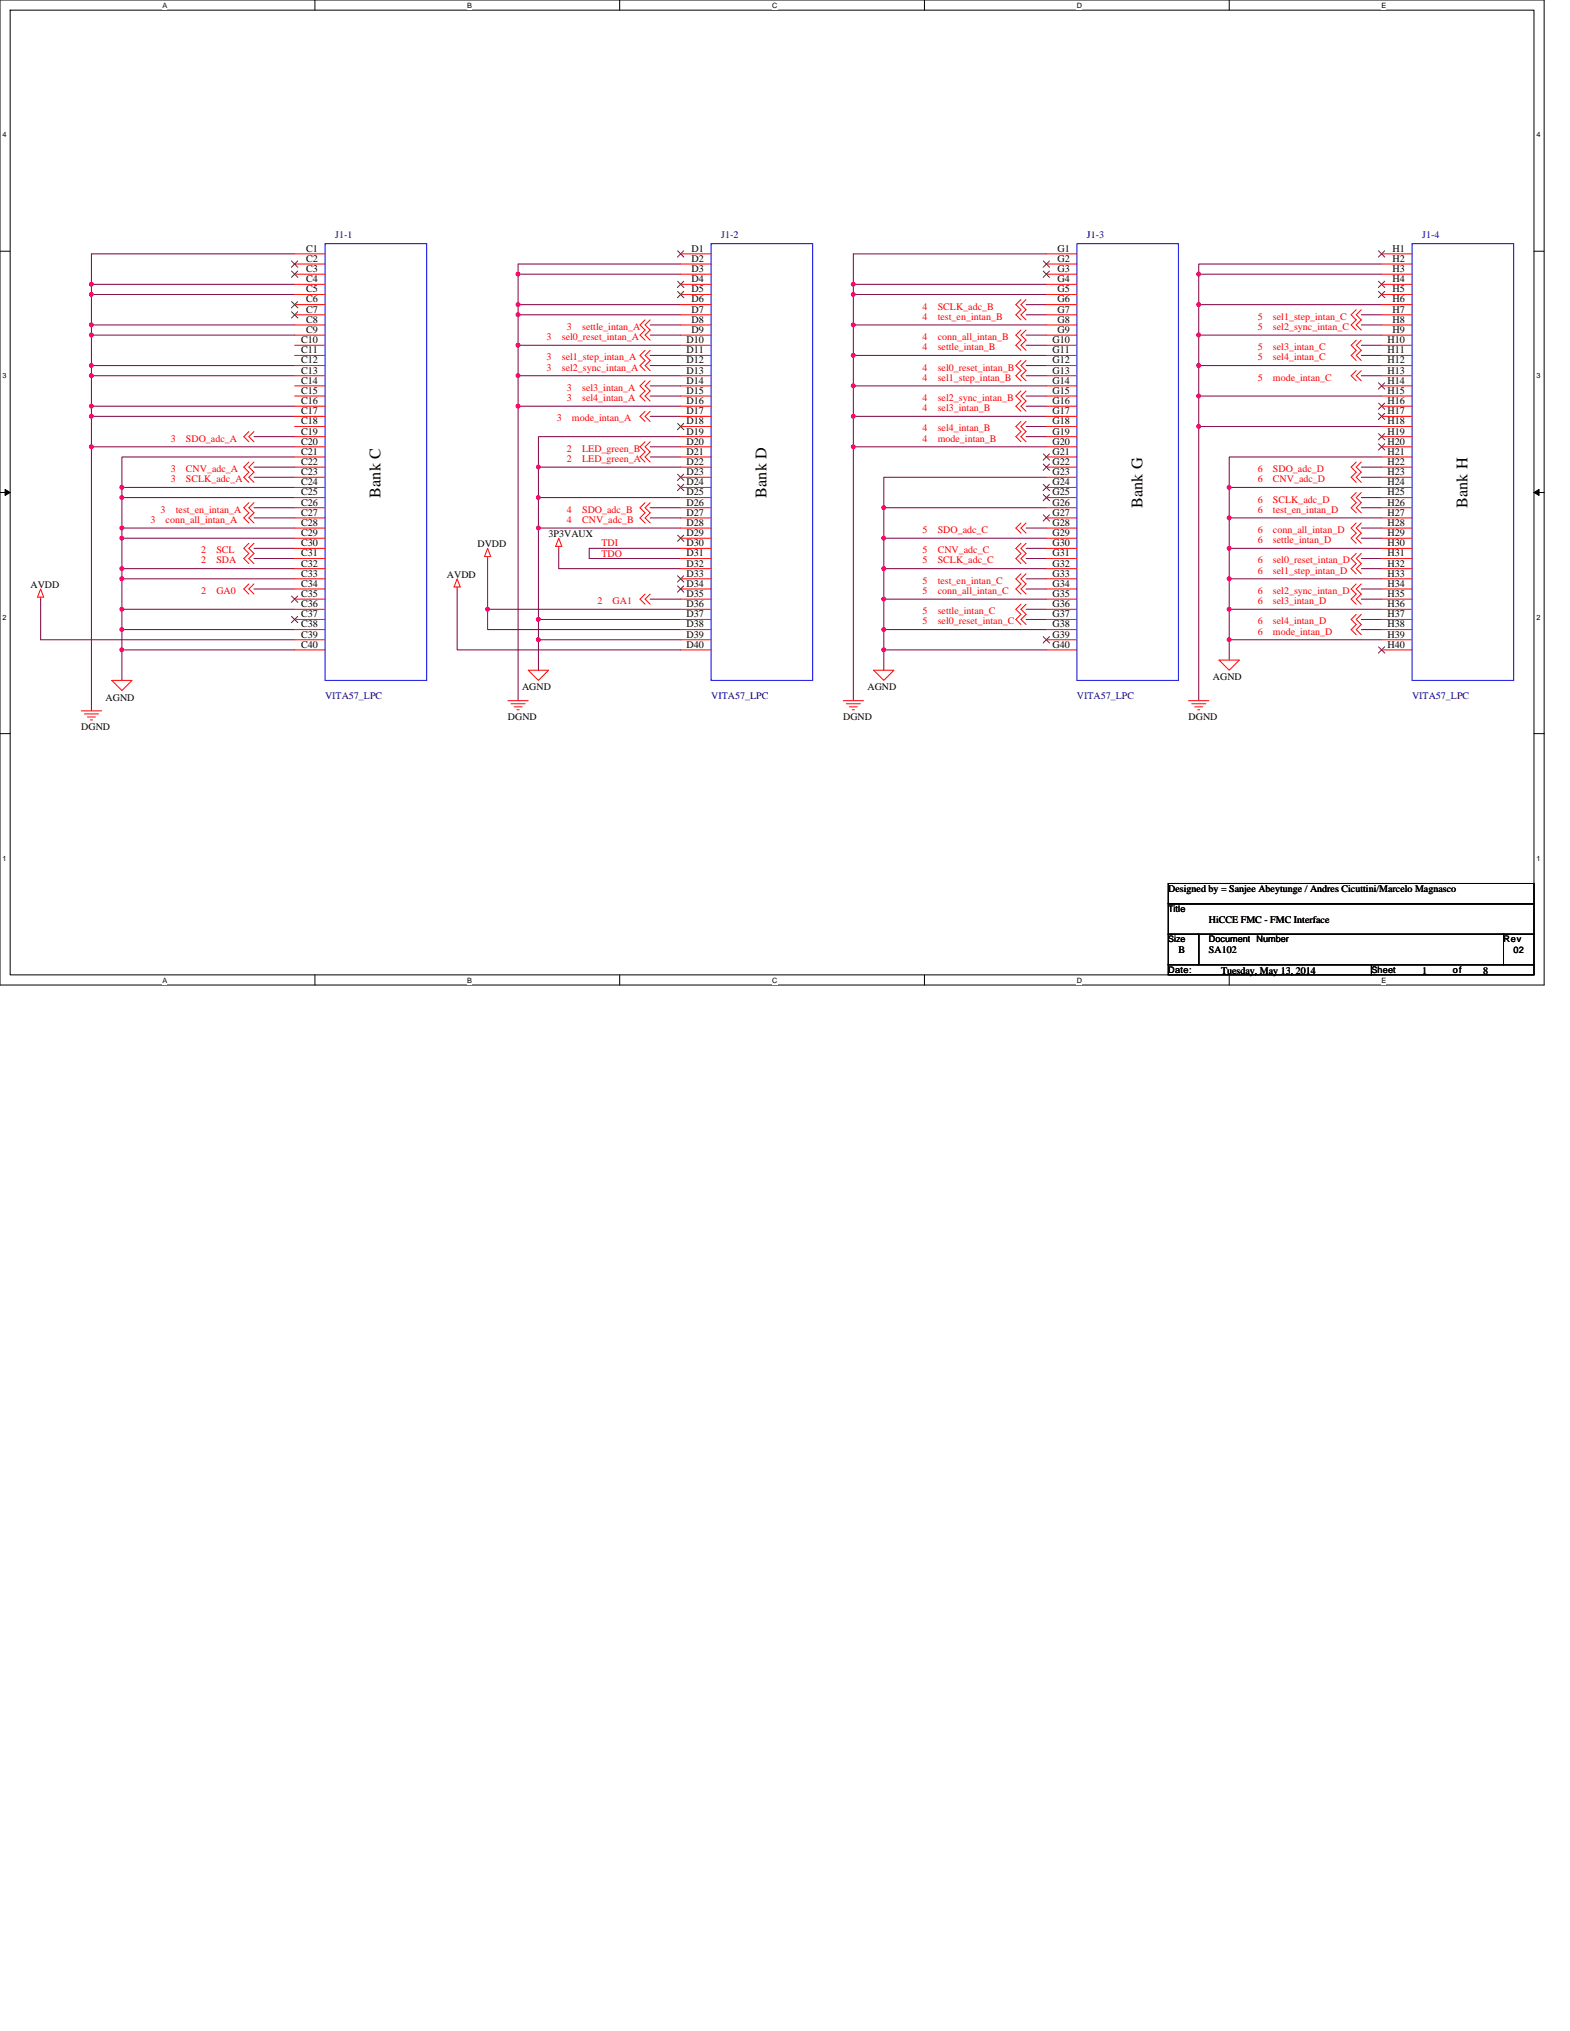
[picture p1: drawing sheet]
<svg xmlns="http://www.w3.org/2000/svg" width="216mm" height="279mm" viewBox="0 0 216 279" stroke-linecap="round" stroke-linejoin="round" font-family="sans-serif">
<path d="M0 0h212.3v135.5h-212.3zM1.4 1.4h209.5v132.7h-209.5z" fill="none" stroke="#000" stroke-width=".14"/>
<g fill="#fff">
<path d="M22.4 .1h.6v1.2h-.6z"/>
<path d="M22.4 134.3h.6v1.1h-.6z"/>
</g>
<path d="M43.3 0v1.4M43.3 134.1v1.4" fill="none" stroke="#000" stroke-width=".14"/>
<g fill="#fff">
<path d="M64.3 .1h.6v1.2h-.6z"/>
<path d="M64.3 134.3h.6v1.1h-.6z"/>
</g>
<path d="M85.2 0v1.4M85.2 134.1v1.4" fill="none" stroke="#000" stroke-width=".14"/>
<g fill="#fff">
<path d="M106.2 .1h.7v1.2h-.7z"/>
<path d="M106.2 134.3h.7v1.1h-.7z"/>
</g>
<path d="M127.1 0v1.4M127.1 134.1v1.4" fill="none" stroke="#000" stroke-width=".14"/>
<g fill="#fff">
<path d="M148.1 .1h.7v1.2h-.7z"/>
<path d="M148.1 134.3h.7v1.1h-.7z"/>
</g>
<path d="M169 0v1.4M169 134.1v1.4" fill="none" stroke="#000" stroke-width=".14"/>
<g fill="#fff">
<path d="M190 .1h.6v1.2h-.6z"/>
<path d="M190 134.3h.6v1.1h-.6z"/>
<path d="M.4 18h.5v1.1h-.5z"/>
<path d="M211.3 18h.6v1.1h-.6z"/>
<path d="M.4 51.1h.5v1.2h-.5z"/>
<path d="M211.3 51.1h.6v1.2h-.6z"/>
</g>
<path d="M0 34.6h1.4M210.9 34.6h1.4" fill="none" stroke="#000" stroke-width=".14"/>
<g fill="#fff">
<path d="M.4 84.3h.5v1.1h-.5z"/>
<path d="M211.3 84.3h.6v1.1h-.6z"/>
</g>
<path d="M0 67.8h1.4M210.9 67.8h1.4" fill="none" stroke="#000" stroke-width=".14"/>
<path d="M.7 67.3l.7 .5-.7 .4zM210.9 67.8l.7-.5v.9z" fill="#000" stroke="#000" stroke-width=".14"/>
<g fill="#fff">
<path d="M.4 117.5h.5v1.1h-.5z"/>
<path d="M211.3 117.5h.6v1.1h-.6z"/>
</g>
<path d="M0 100.9h1.4M210.9 100.9h1.4M160.7 132.7h27.9v1.4h-27.9zM160.7 128.5h4.1v4.2h-4.1zM160.7 121.5h50.2v2.8h-50.2zM160.7 124.3h50.2v4.2h-50.2zM164.8 128.5h42v4.2h-42zM188.6 132.7h22.3v1.4h-22.3zM206.8 128.5h4.1v4.2h-4.1z" fill="none" stroke="#000" stroke-width=".14"/>
<g fill="none" stroke="#800040" stroke-width=".14">
<path d="M12.6 39.1v1.4M12.6 39.1h27.9M40.5 34.9h-27.9v4.2M71.2 37.7h22.4M71.2 37.7v4.2M93.6 36.3h-22.4v1.4M117.3 39.1h26.6M117.3 39.1v1.4M143.9 34.9h-26.6v4.2M164.8 37.7h25.2M164.8 37.7v4.2M190 36.3h-25.2v1.4"/>
<path d="M12.6 57.3v4.2M12.6 55.9v1.4M12.6 51.7v4.2M12.6 50.3v1.4M12.6 46.1v4.2M12.6 44.7v1.4M12.6 40.5v4.2M12.6 57.3h27.9M12.6 55.9h27.9M12.6 51.7h27.9M12.6 50.3h27.9M12.6 46.1h27.9"/>
<path d="M12.6 44.7h27.9M12.6 40.5h27.9M71.2 41.9h22.4M71.2 43.3h22.4M71.2 47.5h22.4M71.2 51.7h22.4M71.2 55.9h22.4M71.2 41.9v1.4M71.2 43.3v4.2M71.2 47.5v4.2M71.2 51.7v4.2M71.2 55.9v40.5"/>
<path d="M89.4 57.3h4.2M89.4 54.5h4.2M89.4 53.1h4.2M89.4 50.3h4.2M89.4 48.9h4.2M89.4 46.1h4.2M89.4 44.7h4.2M117.3 40.5h26.6M117.3 44.7h26.6M117.3 48.9h26.6M117.3 53.1h26.6M117.3 57.3h26.6"/>
<path d="M117.3 57.3v4.2h26.6M117.3 40.5v4.2M117.3 44.7v4.2M117.3 48.9v4.2M117.3 53.1v4.2M141.1 41.9h2.8M141.1 43.3h2.8M141.1 46.1h2.8M141.1 47.5h2.8M141.1 50.3h2.8M141.1 51.7h2.8M141.1 54.5h2.8"/>
<path d="M141.1 55.9h2.8M141.1 58.7h2.8M164.8 41.9h25.2M164.8 46.1v4.2M164.8 46.1h25.2M164.8 50.3h25.2M164.8 50.3v4.2M164.8 54.5h25.2M164.8 58.7h25.2M164.8 58.7v37.7M164.8 54.5v4.2M164.8 41.9v4.2"/>
<path d="M187.2 43.3h2.8M187.2 44.7h2.8M187.2 47.5h2.8M187.2 48.9h2.8M187.2 51.7h2.8M12.6 61.5v36.3M12.6 61.5h27.9M16.8 67.1h23.7M16.8 74h23.7M16.8 78.2h23.7M16.8 79.6h23.7M16.8 67.1v1.4"/>
<path d="M16.8 74v4.2M16.8 78.2v1.4M16.8 79.6v4.2M34.9 60.1h5.6M34.9 64.3h5.6M34.9 65.7h5.6M34.9 75.4h5.6M34.9 76.8h5.6M34.9 71.2h5.6M34.9 69.8h5.6M40.5 62.9h-23.7v4.2M40.5 68.5h-23.7v4.1"/>
<path d="M40.5 72.6h-23.7v1.4M67.1 76.8v7h26.5M74 64.3v4.2M74 64.3h19.6M76.8 75.4v2.8h16.8M89.4 71.2h4.2M89.4 69.8h4.2M89.4 62.9h4.2M89.4 61.5h4.2M93.6 75.4h-12.6v1.4h12.6M93.6 60.1h-19.6v4.2M93.6 68.5h-19.6v4.1"/>
<path d="M93.6 72.6h-19.6v12.6M117.3 61.5v34.9M121.5 74v4.2M121.5 78.2v4.2M121.5 74h22.4M121.5 78.2h22.4M141.1 60.1h2.8M141.1 72.6h2.8M141.1 75.4h2.8M141.1 76.8h2.8M141.1 79.6h2.8M143.9 65.7h-22.4v4.1"/>
<path d="M143.9 69.8h-22.4v4.2M169 75.4h21M169 79.6h21M169 75.4v4.2M169 79.6v4.2M187.2 64.3h2.8M187.2 65.7h2.8M187.2 68.5h2.8M187.2 69.9h2.8M187.2 72.6h2.8M187.2 74h2.8M187.2 76.8h2.8"/>
<path d="M187.2 78.2h2.8M190 62.9h-21v4.2M190 67.1h-21v4.1M190 71.2h-21v4.2M5.6 82.4v5.6h34.9M16.8 83.8h23.7M16.8 89.4h23.7M16.8 83.8v2.8M16.8 89.4v4.2M34.9 81h5.6M40.5 86.6h-23.7v2.8M62.9 81v8.4h30.7"/>
<path d="M67.1 83.8v2.8h26.5M74 88v4.2M74 85.2v2.8M74 88h19.6M74 85.2h19.6M89.4 82.4h4.2M121.5 89.4v2.8M121.5 89.4h22.4M141.1 81h2.8M141.1 83.8h2.8M141.1 85.2h2.8M143.9 82.4h-22.4v4.2"/>
<path d="M143.9 86.6h-22.4v2.8M187.2 81h2.8M187.2 82.4h2.8M187.2 85.2h2.8M187.2 86.6h2.8M190 83.8h-21v4.2M190 88h-21v2.8"/>
</g>
<g fill="#f0f" stroke="#f0f" stroke-width=".14">
<circle cx="12.6" cy="61.5" r=".27"/>
<circle cx="12.6" cy="57.3" r=".27"/>
<circle cx="12.6" cy="55.9" r=".27"/>
<circle cx="12.6" cy="51.7" r=".27"/>
<circle cx="12.6" cy="50.3" r=".27"/>
<circle cx="12.6" cy="46.1" r=".27"/>
<circle cx="12.6" cy="44.7" r=".27"/>
<circle cx="12.6" cy="40.5" r=".27"/>
<circle cx="12.6" cy="39.1" r=".27"/>
<circle cx="71.2" cy="37.7" r=".27"/>
<circle cx="71.2" cy="41.9" r=".27"/>
<circle cx="71.2" cy="43.3" r=".27"/>
<circle cx="71.2" cy="47.5" r=".27"/>
<circle cx="71.2" cy="51.7" r=".27"/>
<circle cx="67" cy="83.8" r=".27"/>
<circle cx="117.3" cy="39.1" r=".27"/>
<circle cx="117.3" cy="61.5" r=".27"/>
<circle cx="117.3" cy="40.5" r=".27"/>
<circle cx="117.3" cy="44.7" r=".27"/>
<circle cx="117.3" cy="48.9" r=".27"/>
<circle cx="117.3" cy="53.1" r=".27"/>
<circle cx="117.3" cy="57.3" r=".27"/>
<circle cx="164.8" cy="37.7" r=".27"/>
<circle cx="164.8" cy="41.9" r=".27"/>
<circle cx="164.8" cy="46.1" r=".27"/>
<circle cx="164.8" cy="54.5" r=".27"/>
<circle cx="164.8" cy="50.3" r=".27"/>
<circle cx="164.8" cy="58.7" r=".27"/>
<circle cx="16.8" cy="67" r=".27"/>
<circle cx="16.8" cy="68.4" r=".27"/>
<circle cx="16.8" cy="72.6" r=".27"/>
<circle cx="16.8" cy="74" r=".27"/>
<circle cx="16.8" cy="78.2" r=".27"/>
<circle cx="16.8" cy="79.6" r=".27"/>
<circle cx="16.8" cy="83.8" r=".27"/>
<circle cx="16.8" cy="86.6" r=".27"/>
<circle cx="16.8" cy="89.4" r=".27"/>
<circle cx="74" cy="64.2" r=".27"/>
<circle cx="74" cy="68.4" r=".27"/>
<circle cx="74" cy="72.6" r=".27"/>
<circle cx="71.2" cy="55.9" r=".27"/>
<circle cx="74" cy="88" r=".27"/>
<circle cx="74" cy="85.2" r=".27"/>
<circle cx="121.5" cy="69.8" r=".27"/>
<circle cx="121.5" cy="74" r=".27"/>
<circle cx="121.5" cy="78.2" r=".27"/>
<circle cx="121.5" cy="82.4" r=".27"/>
<circle cx="121.5" cy="86.6" r=".27"/>
<circle cx="121.5" cy="89.4" r=".27"/>
<circle cx="169" cy="67" r=".27"/>
<circle cx="169" cy="71.2" r=".27"/>
<circle cx="169" cy="75.4" r=".27"/>
<circle cx="169" cy="79.6" r=".27"/>
<circle cx="169" cy="83.8" r=".27"/>
<circle cx="169" cy="88" r=".27"/>
</g>
<g fill="none" stroke="#f00" stroke-width=".14">
<path d="M40.5 34.9h4.2M40.5 36.3h4.2M40.5 37.7h4.2M40.5 39.1h4.2M93.6 34.9h4.2M93.6 36.3h4.2M93.6 37.7h4.2M93.6 39.1h4.2M143.9 34.9h4.2M143.9 36.3h4.2M143.9 37.7h4.2M143.9 39.1h4.2"/>
<path d="M190 34.9h4.2M190 36.3h4.2M190 37.7h4.2M190 39.1h4.2M34.2 59.4l-.7 .7 .7 .7M34.9 59.4l-.7 .7 .7 .7M40.5 40.5h4.2M40.5 41.9h4.2M40.5 43.3h4.2M40.5 44.7h4.2M40.5 46.1h4.2M40.5 47.5h4.2"/>
<path d="M40.5 48.9h4.2M40.5 50.3h4.2M40.5 51.7h4.2M40.5 53.1h4.2M40.5 54.5h4.2M40.5 55.9h4.2M40.5 57.3h4.2M40.5 58.7h4.2M88.7 56.6l-.7 .7 .7 .7M88.7 52.4l-.7 .7 .7 .7-.7 .7 .7 .7M88.7 48.2l-.7 .7 .7 .7-.7 .7 .7 .7M88.7 44l-.7 .7 .7 .7-.7 .7 .7 .7"/>
<path d="M89.4 56.6l-.7 .7 .7 .7M89.4 52.4l-.7 .7 .7 .7-.7 .7 .7 .7M89.4 48.2l-.7 .7 .7 .7-.7 .7 .7 .7M89.4 44l-.7 .7 .7 .7-.7 .7 .7 .7M93.6 40.5h4.2M93.6 41.9h4.2M93.6 43.3h4.2M93.6 44.7h4.2M93.6 46.1h4.2M93.6 47.5h4.2M93.6 48.9h4.2M93.6 50.3h4.2"/>
<path d="M93.6 51.7h4.2M93.6 53.1h4.2M93.6 54.5h4.2M93.6 55.9h4.2M93.6 57.3h4.2M93.6 58.7h4.2M140.4 41.2l-.7 .7 .7 .7-.7 .7 .7 .7M140.4 45.4l-.7 .7 .7 .7-.7 .7 .7 .7M140.4 49.6l-.7 .7 .7 .7-.7 .7 .7 .7M140.4 53.8l-.7 .7 .7 .7-.7 .7 .7 .7M140.4 58l-.7 .7 .7 .7-.7 .7 .7 .7M141.1 41.2l-.7 .7 .7 .7-.7 .7 .7 .7"/>
<path d="M141.1 45.4l-.7 .7 .7 .7-.7 .7 .7 .7M141.1 49.6l-.7 .7 .7 .7-.7 .7 .7 .7M141.1 53.8l-.7 .7 .7 .7-.7 .7 .7 .7M141.1 58l-.7 .7 .7 .7-.7 .7 .7 .7M143.9 40.5h4.2M143.9 41.9h4.2M143.9 43.3h4.2M143.9 44.7h4.2M143.9 46.1h4.2M143.9 47.5h4.2M143.9 48.9h4.2M143.9 50.3h4.2"/>
<path d="M143.9 51.7h4.2M143.9 53.1h4.2M143.9 54.5h4.2M143.9 55.9h4.2M143.9 57.3h4.2M143.9 58.7h4.2M186.5 42.6l-.7 .7 .7 .7-.7 .7 .7 .7M186.5 46.8l-.7 .7 .7 .7-.7 .7 .7 .7M186.5 51l-.7 .7 .7 .7M187.2 42.6l-.7 .7 .7 .7-.7 .7 .7 .7M187.2 46.8l-.7 .7 .7 .7-.7 .7 .7 .7M187.2 51l-.7 .7 .7 .7"/>
<path d="M190 40.5h4.2M190 41.9h4.2M190 43.3h4.2M190 44.7h4.2M190 46.1h4.2M190 47.5h4.2M190 48.9h4.2M190 50.3h4.2M190 51.7h4.2M190 53.1h4.2M190 54.5h4.2M190 55.9h4.2"/>
<path d="M190 57.3h4.2M190 58.7h4.2M34.2 63.6l-.7 .7 .7 .7-.7 .7 .7 .7M34.2 74.7l-.7 .7 .7 .7-.7 .7 .7 .7M34.2 69.2l-.7 .6 .7 .7-.7 .7 .7 .7M34.9 63.6l-.7 .7 .7 .7-.7 .7 .7 .7M34.9 74.7l-.7 .7 .7 .7-.7 .7 .7 .7M34.9 69.2l-.7 .6 .7 .7-.7 .7 .7 .7M40.5 60.1h4.2M40.5 61.5h4.2M40.5 62.9h4.2M40.5 64.3h4.2"/>
<path d="M40.5 65.7h4.2M40.5 67.1h4.2M40.5 68.5h4.2M40.5 69.8h4.2M40.5 71.2h4.2M40.5 72.6h4.2M40.5 74h4.2M40.5 75.4h4.2M40.5 76.8h4.2M40.5 78.2h4.2M40.5 79.6h4.2M62.9 79.6l.4 1.2h-.9z"/>
<path d="M67.1 76.6v.2M67.1 75.4l.4 1.2h-.9zM76.8 75.2v.2M76.8 74l.5 1.2h-.9zM88.7 69.2l-.7 .6 .7 .7-.7 .7 .7 .7M88.7 60.8l-.7 .7 .7 .7-.7 .7 .7 .7M89.4 69.2l-.7 .6 .7 .7-.7 .7 .7 .7M89.4 60.8l-.7 .7 .7 .7-.7 .7 .7 .7M93.6 60.1h4.2M93.6 61.5h4.2M93.6 62.9h4.2M93.6 64.3h4.2"/>
<path d="M93.6 65.7h4.2M93.6 67.1h4.2M93.6 68.5h4.2M93.6 69.8h4.2M93.6 71.2h4.2M93.6 72.6h4.2M93.6 74h4.2M93.6 75.4h4.2M93.6 76.8h4.2M93.6 78.2h4.2M93.6 79.6h4.2M140.4 71.9l-.7 .7 .7 .7"/>
<path d="M140.4 74.7l-.7 .7 .7 .7-.7 .7 .7 .7M140.4 78.9l-.7 .7 .7 .7-.7 .7 .7 .7M141.1 71.9l-.7 .7 .7 .7M141.1 74.7l-.7 .7 .7 .7-.7 .7 .7 .7M141.1 78.9l-.7 .7 .7 .7-.7 .7 .7 .7M143.9 60.1h4.2M143.9 61.5h4.2M143.9 62.9h4.2M143.9 64.3h4.2M143.9 65.7h4.2M143.9 67.1h4.2M143.9 68.5h4.2"/>
<path d="M143.9 69.8h4.2M143.9 71.2h4.2M143.9 72.6h4.2M143.9 74h4.2M143.9 75.4h4.2M143.9 76.8h4.2M143.9 78.2h4.2M143.9 79.6h4.2M186.5 63.6l-.7 .7 .7 .7-.7 .7 .7 .7M186.5 67.8l-.7 .7 .7 .7-.7 .6 .7 .7M186.5 71.9l-.7 .7 .7 .7-.7 .7 .7 .7M186.5 76.1l-.7 .7 .7 .7-.7 .7 .7 .7"/>
<path d="M187.2 63.6l-.7 .7 .7 .7-.7 .7 .7 .7M187.2 67.8l-.7 .7 .7 .7-.7 .6 .7 .7M187.2 71.9l-.7 .7 .7 .7-.7 .7 .7 .7M187.2 76.1l-.7 .7 .7 .7-.7 .7 .7 .7M190 60.1h4.2M190 61.5h4.2M190 62.9h4.2M190 64.3h4.2M190 65.7h4.2M190 67.1h4.2M190 68.5h4.2M190 69.8h4.2"/>
<path d="M190 71.2h4.2M190 72.6h4.2M190 74h4.2M190 75.4h4.2M190 76.8h4.2M190 78.2h4.2M190 79.6h4.2M5.6 82.1v.3M5.6 81l.4 1.1h-.8zM11.2 97.8h2.8M11.6 98.2h1.9M12 98.6h1.1"/>
<path d="M12.4 99h.3M15.4 93.6h2.8l-1.4 1.4zM34.2 80.3l-.7 .7 .7 .7M34.9 80.3l-.7 .7 .7 .7M40.5 81h4.2M40.5 82.4h4.2M40.5 83.8h4.2M40.5 85.2h4.2M40.5 86.6h4.2M40.5 88h4.2M40.5 89.4h4.2M62.9 80.8v.2"/>
<path d="M69.8 96.4h2.8M70.3 96.8h1.9M70.7 97.2h1.1M71.1 97.6h.3M72.6 92.2h2.8l-1.4 1.4zM88.7 81.7l-.7 .7 .7 .7M89.4 81.7l-.7 .7 .7 .7M93.6 81h4.2M93.6 82.4h4.2M93.6 83.8h4.2M93.6 85.2h4.2M93.6 86.6h4.2"/>
<path d="M93.6 88h4.2M93.6 89.4h4.2M116 96.4h2.7M116.4 96.8h1.9M116.8 97.2h1.1M117.2 97.6h.3M120.1 92.2h2.8l-1.4 1.4zM140.4 83.1l-.7 .7 .7 .7-.7 .7 .7 .7M141.1 83.1l-.7 .7 .7 .7-.7 .7 .7 .7M143.9 81h4.2M143.9 82.4h4.2M143.9 83.8h4.2"/>
<path d="M143.9 85.2h4.2M143.9 86.6h4.2M143.9 88h4.2M143.9 89.4h4.2M163.4 96.4h2.8M163.9 96.8h1.9M164.3 97.2h1.1M164.7 97.6h.3M167.6 90.8h2.8l-1.4 1.4zM186.5 80.3l-.7 .7 .7 .7-.7 .7 .7 .7M186.5 84.5l-.7 .7 .7 .7-.7 .7 .7 .7M187.2 80.3l-.7 .7 .7 .7-.7 .7 .7 .7"/>
<path d="M187.2 84.5l-.7 .7 .7 .7-.7 .7 .7 .7M190 81h4.2M190 82.4h4.2M190 83.8h4.2M190 85.2h4.2M190 86.6h4.2M190 88h4.2M190 89.4h4.2"/>
</g>
<path d="M44.7 33.5h14v60.1h-14zM97.8 33.5h14v60.1h-14zM148.1 33.5h14v60.1h-14zM194.2 33.5h14v60.1h-14z" fill="none" stroke="#00f" stroke-width=".14"/>
<g fill="none" stroke="#804000" stroke-width=".14">
<path d="M40.1 35.9l.9 .9M40.1 37.3l.9 .9M40.9 35.9l-.8 .9M40.9 37.3l-.8 .9M93.2 34.5l.8 .9M93.2 38.7l.8 .9M94 34.5l-.8 .9M94 38.7l-.8 .9M143.5 35.9l.8 .9M143.5 37.3l.8 .9M144.3 35.9l-.9 .9M144.3 37.3l-.9 .9"/>
<path d="M189.6 34.5l.8 .9M189.6 38.7l.8 .9M190.4 34.5l-.9 .9M190.4 38.7l-.9 .9M40.1 41.5l.9 .9M40.1 42.9l.9 .9M40.9 41.5l-.8 .9M40.9 42.9l-.8 .9M93.2 40.1l.8 .9M93.2 58.3l.8 .8M94 40.1l-.8 .9M94 58.3l-.8 .8"/>
<path d="M189.6 40.1l.8 .9M189.6 52.7l.8 .8M189.6 55.5l.8 .8M189.6 56.9l.8 .8M189.6 59.6l.8 .9M190.4 40.1l-.9 .9M190.4 52.7l-.9 .8M190.4 55.5l-.9 .8M190.4 56.9l-.9 .8M190.4 59.6l-.9 .9M93.2 65.2l.8 .9M93.2 66.6l.8 .9"/>
<path d="M93.2 73.6l.8 .9M93.2 79.2l.8 .9M94 65.2l-.8 .9M94 66.6l-.8 .9M94 73.6l-.8 .9M94 79.2l-.8 .9M143.5 62.4l.8 .9M143.5 63.8l.8 .9M143.5 66.6l.8 .9M143.5 68l.8 .9M143.5 70.8l.8 .9M144.3 62.4l-.9 .9"/>
<path d="M144.3 63.8l-.9 .9M144.3 66.6l-.9 .9M144.3 68l-.9 .9M144.3 70.8l-.9 .9M189.6 61l.8 .9M190.4 61l-.9 .9M40.1 82l.9 .9M40.1 84.8l.9 .9M40.9 82l-.8 .9M40.9 84.8l-.8 .9M93.2 80.6l.8 .9M94 80.6l-.8 .9"/>
<path d="M143.5 87.6l.8 .9M144.3 87.6l-.9 .9M189.6 89l.8 .9M190.4 89l-.9 .9"/>
</g>
<g font-size="2.2">
<text x="52.3" y="68.5" transform="rotate(-90 52.3 68.5)">Bank C</text>
<text x="105.4" y="68.5" transform="rotate(-90 105.4 68.5)">Bank D</text>
<text x="157.1" y="69.9" transform="rotate(-90 157.1 69.9)">Bank G</text>
<text x="201.8" y="69.9" transform="rotate(-90 201.8 69.9)">Bank H</text>
</g>
<g font-size="1.4">
<text x="42.1" y="34.6">C1</text>
<text x="95.1" y="34.6">D1</text>
<text x="145.4" y="34.6">G1</text>
<text x="191.5" y="34.6">H1</text>
<text x="42.1" y="36">C2</text>
<text x="42.1" y="37.4">C3</text>
<text x="42.1" y="38.8">C4</text>
<text x="42.1" y="40.2">C5</text>
<text x="42.1" y="41.6">C6</text>
<text x="95.1" y="36">D2</text>
<text x="95.1" y="37.4">D3</text>
<text x="95.1" y="38.8">D4</text>
<text x="95.1" y="40.2">D5</text>
<text x="95.1" y="41.6">D6</text>
<text x="145.4" y="36">G2</text>
<text x="145.4" y="37.4">G3</text>
<text x="145.4" y="38.8">G4</text>
<text x="145.4" y="40.2">G5</text>
<text x="145.4" y="41.6">G6</text>
<text x="191.5" y="36">H2</text>
<text x="191.5" y="37.4">H3</text>
<text x="191.5" y="38.8">H4</text>
<text x="191.5" y="40.2">H5</text>
<text x="191.5" y="41.6">H6</text>
<text x="41.4" y="47.2">C10</text>
<text x="42.1" y="43">C7</text>
<text x="42.1" y="44.4">C8</text>
<text x="42.1" y="45.8">C9</text>
<text x="94.4" y="47.2">D10</text>
<text x="95.1" y="43">D7</text>
<text x="95.1" y="44.4">D8</text>
<text x="95.1" y="45.8">D9</text>
<text x="144.7" y="47.2">G10</text>
<text x="145.4" y="43">G7</text>
<text x="145.4" y="44.4">G8</text>
<text x="145.4" y="45.8">G9</text>
<text x="190.8" y="47.2">H10</text>
<text x="191.5" y="43">H7</text>
<text x="191.5" y="44.4">H8</text>
<text x="191.5" y="45.8">H9</text>
<text x="41.4" y="48.6">C11</text>
<text x="41.4" y="50">C12</text>
<text x="41.4" y="51.4">C13</text>
<text x="41.4" y="52.8">C14</text>
<text x="94.4" y="48.6">D11</text>
<text x="94.4" y="50">D12</text>
<text x="94.4" y="51.4">D13</text>
<text x="94.4" y="52.8">D14</text>
<text x="144.7" y="48.6">G11</text>
<text x="144.7" y="50">G12</text>
<text x="144.7" y="51.4">G13</text>
<text x="144.7" y="52.8">G14</text>
<text x="190.8" y="48.6">H11</text>
<text x="190.8" y="50">H12</text>
<text x="190.8" y="51.4">H13</text>
<text x="190.8" y="52.8">H14</text>
<text x="41.4" y="54.2">C15</text>
<text x="41.4" y="55.6">C16</text>
<text x="41.4" y="57">C17</text>
<text x="41.4" y="58.4">C18</text>
<text x="41.4" y="59.8">C19</text>
<text x="94.4" y="54.2">D15</text>
<text x="94.4" y="55.6">D16</text>
<text x="94.4" y="57">D17</text>
<text x="94.4" y="58.4">D18</text>
<text x="94.4" y="59.8">D19</text>
<text x="144.7" y="54.2">G15</text>
<text x="144.7" y="55.6">G16</text>
<text x="144.7" y="57">G17</text>
<text x="144.7" y="58.4">G18</text>
<text x="144.7" y="59.8">G19</text>
<text x="190.8" y="54.2">H15</text>
<text x="190.8" y="55.6">H16</text>
<text x="190.8" y="57">H17</text>
<text x="190.8" y="58.4">H18</text>
<text x="190.8" y="59.8">H19</text>
<text x="41.4" y="61.2">C20</text>
<text x="41.4" y="62.6">C21</text>
<text x="41.4" y="64">C22</text>
<text x="41.4" y="65.4">C23</text>
<text x="94.4" y="61.2">D20</text>
<text x="94.4" y="62.6">D21</text>
<text x="94.4" y="64">D22</text>
<text x="94.4" y="65.4">D23</text>
<text x="144.7" y="61.2">G20</text>
<text x="144.7" y="62.6">G21</text>
<text x="144.7" y="64">G22</text>
<text x="144.7" y="65.4">G23</text>
<text x="190.8" y="61.2">H20</text>
<text x="190.8" y="62.6">H21</text>
<text x="190.8" y="64">H22</text>
<text x="190.8" y="65.4">H23</text>
<text x="41.4" y="66.8">C24</text>
<text x="41.4" y="68.2">C25</text>
<text x="41.4" y="69.6">C26</text>
<text x="41.4" y="71">C27</text>
<text x="94.4" y="66.8">D24</text>
<text x="94.4" y="68.2">D25</text>
<text x="94.4" y="69.6">D26</text>
<text x="94.4" y="71">D27</text>
<text x="144.7" y="66.8">G24</text>
<text x="144.7" y="68.2">G25</text>
<text x="144.7" y="69.6">G26</text>
<text x="144.7" y="71">G27</text>
<text x="190.8" y="66.8">H24</text>
<text x="190.8" y="68.2">H25</text>
<text x="190.8" y="69.6">H26</text>
<text x="190.8" y="71">H27</text>
<text x="41.4" y="72.3">C28</text>
<text x="41.4" y="73.7">C29</text>
<text x="41.4" y="75.1">C30</text>
<text x="41.4" y="76.5">C31</text>
<text x="41.4" y="77.9">C32</text>
<text x="65.7" y="75.3">DVDD</text>
<text x="75.4" y="73.9">3P3VAUX</text>
<text x="94.4" y="72.3">D28</text>
<text x="94.4" y="73.7">D29</text>
<text x="94.4" y="75.1">D30</text>
<text x="94.4" y="76.5">D31</text>
<text x="94.4" y="77.9">D32</text>
<text x="144.7" y="72.3">G28</text>
<text x="144.7" y="73.7">G29</text>
<text x="144.7" y="75.1">G30</text>
<text x="144.7" y="76.5">G31</text>
<text x="144.7" y="77.9">G32</text>
<text x="190.8" y="72.3">H28</text>
<text x="190.8" y="73.7">H29</text>
<text x="190.8" y="75.1">H30</text>
<text x="190.8" y="76.5">H31</text>
<text x="190.8" y="77.9">H32</text>
<text x="4.2" y="80.9">AVDD</text>
<text x="41.4" y="79.3">C33</text>
<text x="41.4" y="80.7">C34</text>
<text x="41.4" y="82.1">C35</text>
<text x="41.4" y="83.5">C36</text>
<text x="61.5" y="79.5">AVDD</text>
<text x="94.4" y="79.3">D33</text>
<text x="94.4" y="80.7">D34</text>
<text x="94.4" y="82.1">D35</text>
<text x="94.4" y="83.5">D36</text>
<text x="144.7" y="79.3">G33</text>
<text x="144.7" y="80.7">G34</text>
<text x="144.7" y="82.1">G35</text>
<text x="144.7" y="83.5">G36</text>
<text x="190.8" y="79.3">H33</text>
<text x="190.8" y="80.7">H34</text>
<text x="190.8" y="82.1">H35</text>
<text x="190.8" y="83.5">H36</text>
<text x="41.4" y="84.9">C37</text>
<text x="41.4" y="86.3">C38</text>
<text x="41.4" y="87.7">C39</text>
<text x="41.4" y="89.1">C40</text>
<text x="94.4" y="84.9">D37</text>
<text x="94.4" y="86.3">D38</text>
<text x="94.4" y="87.7">D39</text>
<text x="94.4" y="89.1">D40</text>
<text x="144.7" y="84.9">G37</text>
<text x="144.7" y="86.3">G38</text>
<text x="144.7" y="87.7">G39</text>
<text x="144.7" y="89.1">G40</text>
<text x="190.8" y="84.9">H37</text>
<text x="190.8" y="86.3">H38</text>
<text x="190.8" y="87.7">H39</text>
<text x="190.8" y="89.1">H40</text>
<text x="71.8" y="95">AGND</text>
<text x="119.3" y="95">AGND</text>
<text x="166.8" y="93.6">AGND</text>
<text x="11.2" y="100.4">DGND</text>
<text x="14.5" y="96.4">AGND</text>
<text x="69.8" y="99">DGND</text>
<text x="116" y="99">DGND</text>
<text x="163.4" y="99">DGND</text>
<text x="160.7" y="122.8">Designed by = Sanjee Abeytunge / Andres Cicuttini/Marcelo Magnasco</text>
<text x="162.1" y="131.1">B</text>
<text x="166.2" y="131.1">SA102</text>
<text x="166.2" y="127">HiCCE FMC - FMC Interface</text>
<text x="167.9" y="133.9">Tuesday, May 13, 2014</text>
<text x="195.6" y="133.9">1</text>
<text x="204" y="133.9">8</text>
</g>
<g font-size="1.4" fill="#000080">
<text x="46.1" y="32.8">J1-1</text>
<text x="99.2" y="32.8">J1-2</text>
<text x="149.5" y="32.8">J1-3</text>
<text x="195.6" y="32.8">J1-4</text>
<text x="44.7" y="96.2">VITA57_LPC</text>
<text x="97.8" y="96.2">VITA57_LPC</text>
<text x="148.1" y="96.2">VITA57_LPC</text>
<text x="194.2" y="96.2">VITA57_LPC</text>
</g>
<g font-size="1.4" fill="#f00">
<text x="75.2" y="46.8">3</text>
<text x="77.3" y="46.8">sel0_reset_intan_A</text>
<text x="78" y="45.4">3</text>
<text x="80.1" y="45.4">settle_intan_A</text>
<text x="126.9" y="42.6">4</text>
<text x="126.9" y="44">4</text>
<text x="126.9" y="46.8">4</text>
<text x="128.9" y="42.6">SCLK_adc_B</text>
<text x="128.9" y="44">test_en_intan_B</text>
<text x="128.9" y="46.8">conn_all_intan_B</text>
<text x="173" y="44">5</text>
<text x="173" y="45.4">5</text>
<text x="175" y="44">sel1_step_intan_C</text>
<text x="175" y="45.4">sel2_sync_intan_C</text>
<text x="75.2" y="51">3</text>
<text x="75.2" y="49.6">3</text>
<text x="77.3" y="51">sel2_sync_intan_A</text>
<text x="77.3" y="49.6">sel1_step_intan_A</text>
<text x="78" y="53.8">3</text>
<text x="80.1" y="53.8">sel3_intan_A</text>
<text x="126.9" y="48.2">4</text>
<text x="126.9" y="51">4</text>
<text x="126.9" y="52.4">4</text>
<text x="128.9" y="48.2">settle_intan_B</text>
<text x="128.9" y="51">sel0_reset_intan_B</text>
<text x="128.9" y="52.4">sel1_step_intan_B</text>
<text x="173" y="48.2">5</text>
<text x="173" y="49.6">5</text>
<text x="173" y="52.4">5</text>
<text x="175" y="48.2">sel3_intan_C</text>
<text x="175" y="49.6">sel4_intan_C</text>
<text x="175" y="52.4">mode_intan_C</text>
<text x="76.6" y="58">3</text>
<text x="78" y="55.2">3</text>
<text x="78.7" y="58">mode_intan_A</text>
<text x="80.1" y="55.2">sel4_intan_A</text>
<text x="126.9" y="55.2">4</text>
<text x="126.9" y="56.6">4</text>
<text x="126.9" y="59.4">4</text>
<text x="128.9" y="55.2">sel2_sync_intan_B</text>
<text x="128.9" y="56.6">sel3_intan_B</text>
<text x="128.9" y="59.4">sel4_intan_B</text>
<text x="23.5" y="60.7">3</text>
<text x="23.5" y="64.9">3</text>
<text x="25.6" y="60.7">SDO_adc_A</text>
<text x="25.6" y="64.9">CNV_adc_A</text>
<text x="78" y="63.5">2</text>
<text x="78" y="62.1">2</text>
<text x="80.1" y="63.5">LED_green_A</text>
<text x="80.1" y="62.1">LED_green_B</text>
<text x="126.9" y="60.7">4</text>
<text x="128.9" y="60.7">mode_intan_B</text>
<text x="173" y="64.9">6</text>
<text x="175" y="64.9">SDO_adc_D</text>
<text x="20.7" y="71.9">3</text>
<text x="22.1" y="70.5">3</text>
<text x="22.8" y="71.9">conn_all_intan_A</text>
<text x="23.5" y="66.3">3</text>
<text x="24.2" y="70.5">test_en_intan_A</text>
<text x="25.6" y="66.3">SCLK_adc_A</text>
<text x="78" y="71.9">4</text>
<text x="78" y="70.5">4</text>
<text x="80.1" y="71.9">CNV_adc_B</text>
<text x="80.1" y="70.5">SDO_adc_B</text>
<text x="173" y="66.3">6</text>
<text x="173" y="69.1">6</text>
<text x="173" y="70.5">6</text>
<text x="175" y="66.3">CNV_adc_D</text>
<text x="175" y="69.1">SCLK_adc_D</text>
<text x="175" y="70.5">test_en_intan_D</text>
<text x="27.7" y="76.1">2</text>
<text x="27.7" y="77.5">2</text>
<text x="29.8" y="76.1">SCL</text>
<text x="29.8" y="77.5">SDA</text>
<text x="82.7" y="76.6">TDO</text>
<text x="82.7" y="75.2">TDI</text>
<text x="126.9" y="73.3">5</text>
<text x="126.9" y="76.1">5</text>
<text x="126.9" y="77.5">5</text>
<text x="128.9" y="73.3">SDO_adc_C</text>
<text x="128.9" y="76.1">CNV_adc_C</text>
<text x="128.9" y="77.5">SCLK_adc_C</text>
<text x="173" y="73.3">6</text>
<text x="173" y="74.7">6</text>
<text x="173" y="77.5">6</text>
<text x="175" y="73.3">conn_all_intan_D</text>
<text x="175" y="74.7">settle_intan_D</text>
<text x="175" y="77.5">sel0_reset_intan_D</text>
<text x="27.7" y="81.7">2</text>
<text x="29.8" y="81.7">GA0</text>
<text x="82.1" y="83.1">2</text>
<text x="84.2" y="83.1">GA1</text>
<text x="126.9" y="80.3">5</text>
<text x="126.9" y="81.7">5</text>
<text x="128.9" y="80.3">test_en_intan_C</text>
<text x="128.9" y="81.7">conn_all_intan_C</text>
<text x="173" y="78.9">6</text>
<text x="173" y="81.7">6</text>
<text x="173" y="83.1">6</text>
<text x="175" y="78.9">sel1_step_intan_D</text>
<text x="175" y="81.7">sel2_sync_intan_D</text>
<text x="175" y="83.1">sel3_intan_D</text>
<text x="126.9" y="84.5">5</text>
<text x="126.9" y="85.9">5</text>
<text x="128.9" y="84.5">settle_intan_C</text>
<text x="128.9" y="85.9">sel0_reset_intan_C</text>
<text x="173" y="85.9">6</text>
<text x="173" y="87.3">6</text>
<text x="175" y="85.9">sel4_intan_D</text>
<text x="175" y="87.3">mode_intan_D</text>
</g>
<g font-size="1.2">
<text x="160.7" y="125.5">Title</text>
<text x="160.7" y="129.6">Size</text>
<text x="166.2" y="129.6">Document Number</text>
<text x="206.8" y="129.6">Rev</text>
<text x="208.2" y="131">02</text>
<text x="160.7" y="133.8">Date:</text>
<text x="188.6" y="133.8">Sheet</text>
<text x="199.8" y="133.8">of</text>
</g>
<g font-size="1">
<text x="22.4" y="1.1">A</text>
<text x="64.3" y="1.1">B</text>
<text x="106.2" y="1.1">C</text>
<text x="148.1" y="1.1">D</text>
<text x="190" y="1.1">E</text>
<text x=".4" y="18.9">4</text>
<text x="211.3" y="18.9">4</text>
<text x=".4" y="52">3</text>
<text x="211.3" y="52">3</text>
<text x=".4" y="85.2">2</text>
<text x="211.3" y="85.2">2</text>
<text x=".4" y="118.4">1</text>
<text x="211.3" y="118.4">1</text>
<text x="22.4" y="135.2">A</text>
<text x="64.3" y="135.2">B</text>
<text x="106.2" y="135.2">C</text>
<text x="148.1" y="135.2">D</text>
<text x="190" y="135.2">E</text>
</g>
</svg>
